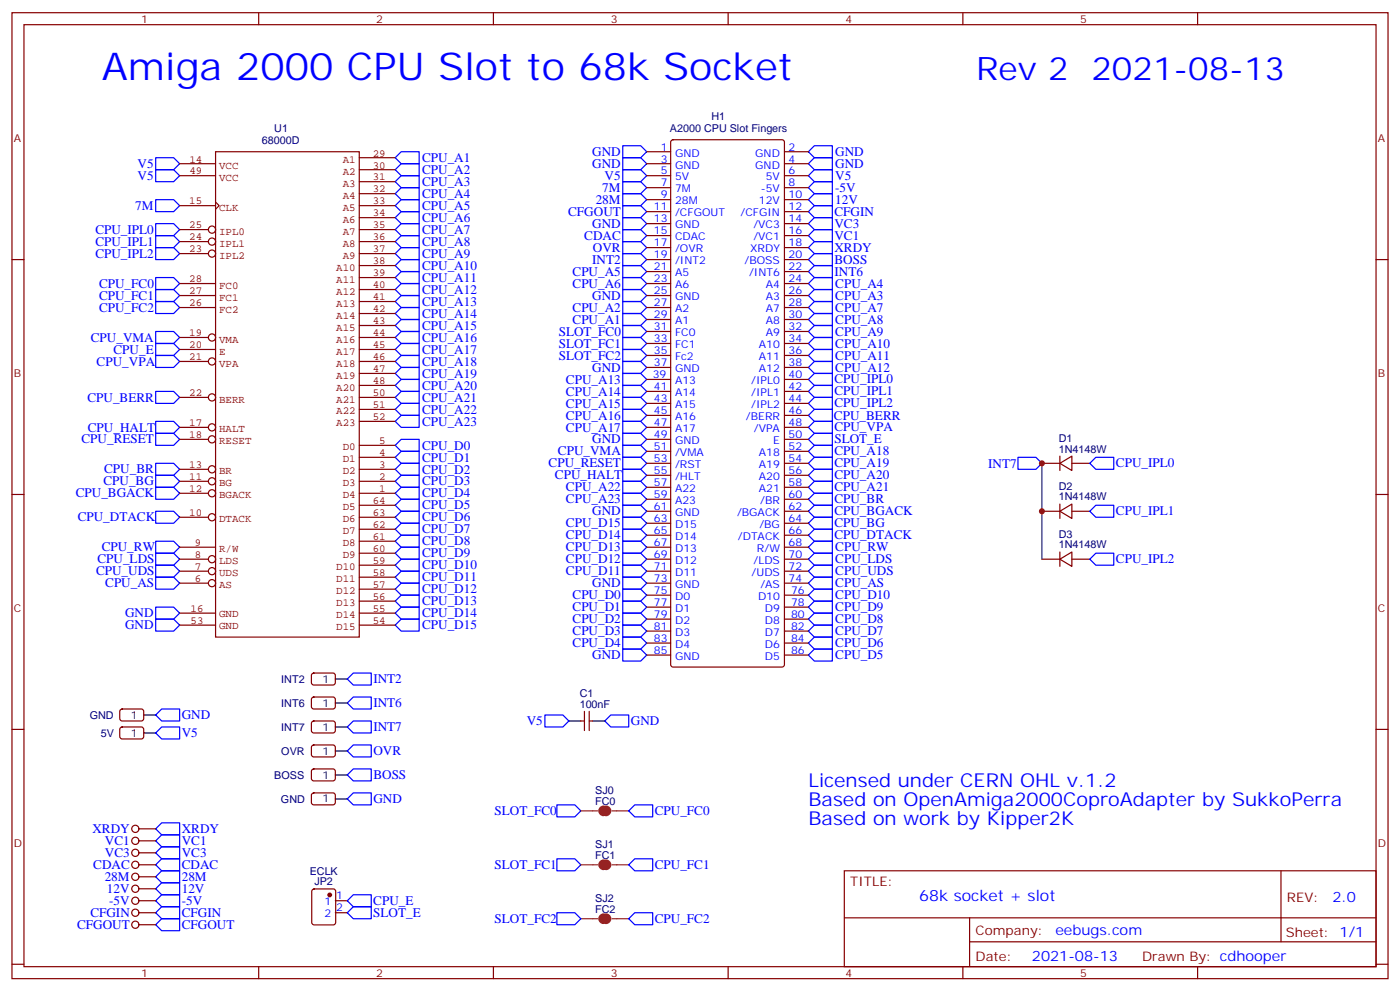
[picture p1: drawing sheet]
<svg xmlns="http://www.w3.org/2000/svg" width="412mm" height="292mm" viewBox="0 0 412 292" stroke-linecap="round" stroke-linejoin="round" font-family="sans-serif">
<g fill="none" stroke="#870000" stroke-width=".35">
<path d="M3.5 3.7h405.4v284.4h-405.4zM7.1 7.3h398.2v277.3h-398.2zM76.2 3.7v3.6M145.3 3.7v3.6M214.5 3.7v3.6M283.6 3.7v3.6M352.8 3.7v3.6M3.5 76.4h3.6M405.3 76.4h3.6M306.9 136.4h5.3M312.2 136.4l3.5-2.1v4.2zM312.2 134.3v4.2"/>
<path d="M315.7 136.4h5.3M3.5 145.6h3.6M306.9 150.5h5.3M312.2 150.5l3.5-2.1v4.2zM312.2 148.4v4.2M315.7 150.5h5.3M405.3 145.6h3.6M306.9 164.6h5.3M312.2 164.6l3.5-2.1v4.2zM312.2 162.5v4.2M315.7 164.6h5.3M92 198.3l.4-.2 5.9 .1 .5 .6-.1 2.4-.6 .4h-5.9l-.5-.7v-2.1z"/>
<path d="M3.5 214.7h3.6M35.5 214.2l.5-.2 5.9 .1 .4 .6v2.4l-.7 .4h-5.9l-.4-.7v-2.1zM35.5 208.9l.5-.2 5.9 .1 .4 .6v2.4l-.7 .4h-5.9l-.4-.7v-2.1zM92 219.5l.4-.2h5.9l.5 .7-.1 2.4-.6 .4-5.9-.1-.5-.6v-2.1zM92 205.4l.4-.2h5.9l.5 .7-.1 2.4-.6 .4-5.9-.1-.5-.6v-2.1zM92 212.4l.4-.2 5.9 .1 .5 .6-.1 2.4-.6 .5-5.9-.1-.5-.6v-2.2zM171.1 212.2h1.1M172.2 209.4v5.7M173.6 209.4v5.7M173.6 212.2h1M405.3 214.7h3.6M92 226.5l.4-.2 5.9 .1 .5 .6-.1 2.4-.6 .5-5.9-.1-.5-.6v-2.2z"/>
<path d="M92 233.6l.4-.2 5.9 .1 .5 .6-.1 2.4-.6 .4h-5.9l-.5-.7v-2.1zM40.9 254.6h5M40.9 258.1h5M40.9 251h5M40.9 244h5M40.9 247.5h5M248.7 256.3h156.6v28.3h-156.6zM377.3 256.4v20.8M40.9 265.1h5M40.9 261.6h5M40.9 272.2h5M40.9 268.7h5"/>
<path d="M92.1 261.9l.4-.2h5.7l.6 .4 .1 9.4-.5 .7-5.9 .1-.6-.5-.1-9.4zM98.8 265.1h3.5M98.8 268.7h3.5M248.7 270.2h156.5M285.6 277.2h119.6M285.6 270.2v14.1M3.5 283.8h3.6M76.2 284.6v3.5M145.3 284.6v3.5M214.5 284.6v3.5M283.6 284.6v3.5M352.8 284.6v3.5"/>
<path d="M405.3 283.8h3.6"/>
<circle cx="39.9" cy="244" r="1.06"/>
<circle cx="39.9" cy="254.6" r="1.06"/>
<circle cx="39.9" cy="258.1" r="1.06"/>
<circle cx="39.9" cy="247.5" r="1.06"/>
<circle cx="39.9" cy="251" r="1.06"/>
<circle cx="39.9" cy="268.7" r="1.06"/>
<circle cx="39.9" cy="265.1" r="1.06"/>
<circle cx="39.9" cy="261.6" r="1.06"/>
<circle cx="39.9" cy="272.2" r="1.06"/>
</g>
<g fill="none" stroke="#00f" stroke-width=".35">
<path d="M45.9 58.8h5.3l1.7 1.7-1.7 1.8h-5.3zM45.9 46.4h5.3l1.7 1.8-1.7 1.8h-5.3zM45.9 50h5.3l1.7 1.7-1.7 1.8h-5.3zM116.4 57l1.8-1.8h5.3v3.6h-5.3zM116.4 53.5l1.8-1.8h5.3v3.5h-5.3zM116.4 50l1.8-1.8h5.3v3.5h-5.3zM116.4 46.4l1.8-1.7h5.3v3.5h-5.3zM183.4 50h5.3l1.8 1.7-1.8 1.8h-5.3zM183.4 57h5.3l1.8 1.8-1.8 1.7h-5.3zM183.4 53.5h5.3l1.8 1.7-1.8 1.8h-5.3zM183.4 42.9h5.3l1.8 1.8-1.8 1.7h-5.3zM183.4 46.4h5.3l1.8 1.8-1.8 1.8h-5.3z"/>
<path d="M238.1 55.2l1.8-1.7h5.3v3.5h-5.3zM238.1 51.7l1.8-1.7h5.3v3.5h-5.3zM238.1 48.2l1.8-1.8h5.3v3.6h-5.3zM238.1 44.7l1.8-1.8h5.3v3.5h-5.3zM239.9 57h5.3v3.5h-5.3l-1.8-1.7zM45.9 72.9h5.3l1.7 1.7-1.7 1.8h-5.3zM45.9 69.4h5.3l1.7 1.7-1.7 1.8h-5.3zM45.9 65.8h5.3l1.7 1.8-1.7 1.8h-5.3zM116.4 78.2l1.8-1.8h5.3v3.5h-5.3zM116.4 74.6l1.8-1.7h5.3v3.5h-5.3zM116.4 71.1l1.8-1.7h5.3v3.5h-5.3zM116.4 67.6l1.8-1.8h5.3v3.6h-5.3z"/>
<path d="M116.4 64.1l1.8-1.8h5.3v3.5h-5.3zM116.4 60.5l1.8-1.7h5.3v3.5h-5.3zM183.4 78.2h5.3l1.8 1.7-1.8 1.8h-5.3zM183.4 74.6h5.3l1.8 1.8-1.8 1.8h-5.3zM183.4 71.1h5.3l1.8 1.8-1.8 1.7h-5.3zM183.4 67.6h5.3l1.8 1.8-1.8 1.7h-5.3zM183.4 60.5h5.3l1.8 1.8-1.8 1.8h-5.3zM183.4 64.1h5.3l1.8 1.7-1.8 1.8h-5.3zM238.1 79.9l1.8-1.7h5.3v3.5h-5.3zM238.1 76.4l1.8-1.8h5.3v3.6h-5.3zM238.1 72.9l1.8-1.8h5.3v3.5h-5.3zM238.1 69.4l1.8-1.8h5.3v3.5h-5.3z"/>
<path d="M238.1 65.8l1.8-1.7h5.3v3.5h-5.3zM238.1 62.3l1.8-1.8h5.3v3.6h-5.3zM45.9 97.6h5.3l1.7 1.7-1.7 1.8h-5.3zM45.9 88.8h5.3l1.7 1.7-1.7 1.8h-5.3zM45.9 85.2h5.3l1.7 1.8-1.7 1.8h-5.3zM45.9 81.7h5.3l1.7 1.8-1.7 1.7h-5.3zM116.4 99.3l1.8-1.7h5.3v3.5h-5.3zM116.4 95.8l1.8-1.7h5.3v3.5h-5.3zM116.4 88.8l1.8-1.8h5.3v3.5h-5.3zM116.4 85.2l1.8-1.7h5.3v3.5h-5.3zM116.4 81.7l1.8-1.8h5.3v3.6h-5.3zM118.2 90.5h5.3v3.6h-5.3l-1.8-1.8z"/>
<path d="M183.4 99.3h5.3l1.8 1.8-1.8 1.8h-5.3zM183.4 95.8h5.3l1.8 1.8-1.8 1.7h-5.3zM183.4 92.3h5.3l1.8 1.8-1.8 1.7h-5.3zM183.4 88.8h5.3l1.8 1.7-1.8 1.8h-5.3zM183.4 81.7h5.3l1.8 1.8-1.8 1.7h-5.3zM183.4 85.2h5.3l1.8 1.8-1.8 1.8h-5.3zM238.1 97.6l1.8-1.8h5.3v3.5h-5.3zM238.1 94.1l1.8-1.8h5.3v3.5h-5.3zM238.1 90.5l1.8-1.7h5.3v3.5h-5.3zM238.1 87l1.8-1.8h5.3v3.6h-5.3zM238.1 83.5l1.8-1.8h5.3v3.5h-5.3zM45.9 115.2h5.3l1.7 1.8-1.7 1.7h-5.3z"/>
<path d="M45.9 104.6h5.3l1.7 1.8-1.7 1.8h-5.3zM45.9 101.1h5.3l1.7 1.8-1.7 1.7h-5.3zM116.4 117l1.8-1.8h5.3v3.5h-5.3zM116.4 113.5l1.8-1.8h5.3v3.5h-5.3zM116.4 106.4l1.8-1.8h5.3v3.6h-5.3zM116.4 102.9l1.8-1.8h5.3v3.5h-5.3zM118.2 108.2h5.3v3.5h-5.3l-1.8-1.8zM183.4 102.9h5.3l1.8 1.7-1.8 1.8h-5.3zM183.4 117h5.3l1.8 1.7-1.8 1.8h-5.3zM183.4 113.5h5.3l1.8 1.7-1.8 1.8h-5.3zM183.4 109.9h5.3l1.8 1.8-1.8 1.8h-5.3zM183.4 106.4h5.3l1.8 1.8-1.8 1.7h-5.3z"/>
<path d="M238.1 108.2l1.8-1.8h5.3v3.5h-5.3zM238.1 104.6l1.8-1.7h5.3v3.5h-5.3zM238.1 101.1l1.8-1.8h5.3v3.6h-5.3zM238.1 118.7l1.8-1.7h5.3v3.5h-5.3zM238.1 115.2l1.8-1.7h5.3v3.5h-5.3zM238.1 111.7l1.8-1.8h5.3v3.6h-5.3zM45.9 127.6h5.3l1.7 1.7-1.7 1.8h-5.3zM45.9 124h5.3l1.7 1.8-1.7 1.8h-5.3zM45.9 139.9h5.3l1.7 1.8-1.7 1.7h-5.3zM45.9 136.4h5.3l1.7 1.7-1.7 1.8h-5.3zM116.4 138.1l1.8-1.7h5.3v3.5h-5.3zM116.4 134.6l1.8-1.7h5.3v3.5h-5.3z"/>
<path d="M116.4 131.1l1.8-1.8h5.3v3.6h-5.3zM116.4 124l1.8-1.7h5.3v3.5h-5.3zM116.4 120.5l1.8-1.8h5.3v3.6h-5.3zM183.4 138.1h5.3l1.8 1.8-1.8 1.8h-5.3zM183.4 134.6h5.3l1.8 1.8-1.8 1.7h-5.3zM183.4 131.1h5.3l1.8 1.8-1.8 1.7h-5.3zM183.4 124h5.3l1.8 1.8-1.8 1.8h-5.3zM183.4 120.5h5.3l1.8 1.8-1.8 1.7h-5.3zM183.4 127.6h5.3l1.8 1.7-1.8 1.8h-5.3zM238.1 139.9l1.8-1.8h5.3v3.6h-5.3zM238.1 136.4l1.8-1.8h5.3v3.5h-5.3zM238.1 132.9l1.8-1.8h5.3v3.5h-5.3z"/>
<path d="M238.1 129.3l1.8-1.7h5.3v3.5h-5.3zM238.1 125.8l1.8-1.8h5.3v3.6h-5.3zM238.1 122.3l1.8-1.8h5.3v3.5h-5.3zM299.9 134.6h5.3l1.7 1.8-1.7 1.7h-5.3zM321 136.4l1.8-1.8h5.3v3.5h-5.3zM45.9 150.5h5.3l1.7 1.8-1.7 1.7h-5.3zM45.9 159.3h5.3l1.7 1.8-1.7 1.7h-5.3zM45.9 143.4h5.3l1.7 1.8-1.7 1.8h-5.3zM116.4 159.3l1.8-1.7h5.3v3.5h-5.3zM116.4 155.8l1.8-1.8h5.3v3.6h-5.3zM116.4 152.3l1.8-1.8h5.3v3.5h-5.3zM116.4 148.7l1.8-1.7h5.3v3.5h-5.3z"/>
<path d="M116.4 145.2l1.8-1.8h5.3v3.6h-5.3zM116.4 141.7l1.8-1.8h5.3v3.5h-5.3zM183.4 145.2h5.3l1.8 1.8-1.8 1.7h-5.3zM183.4 141.7h5.3l1.8 1.7-1.8 1.8h-5.3zM183.4 148.7h5.3l1.8 1.8-1.8 1.8h-5.3zM183.4 152.3h5.3l1.8 1.7-1.8 1.8h-5.3zM183.4 155.8h5.3l1.8 1.8-1.8 1.7h-5.3zM183.4 159.3h5.3l1.8 1.8-1.8 1.7h-5.3zM238.1 157.6l1.8-1.8h5.3v3.5h-5.3zM238.1 154l1.8-1.7h5.3v3.5h-5.3zM238.1 150.5l1.8-1.8h5.3v3.6h-5.3zM238.1 147l1.8-1.8h5.3v3.5h-5.3z"/>
<path d="M239.9 141.7h5.3v3.5h-5.3l-1.8-1.8zM322.8 148.7h5.3v3.6h-5.3l-1.8-1.8zM45.9 162.8h5.3l1.7 1.8-1.7 1.8h-5.3zM45.9 166.4h5.3l1.7 1.7-1.7 1.8h-5.3zM45.9 169.9h5.3l1.7 1.8-1.7 1.7h-5.3zM45.9 178.7h5.3l1.7 1.8-1.7 1.7h-5.3zM116.4 162.8l1.8-1.7h5.3v3.5h-5.3zM116.4 177l1.8-1.8h5.3v3.5h-5.3zM116.4 173.4l1.8-1.7h5.3v3.5h-5.3zM116.4 169.9l1.8-1.8h5.3v3.6h-5.3zM116.4 166.4l1.8-1.8h5.3v3.5h-5.3zM183.4 169.9h5.3l1.8 1.8-1.8 1.7h-5.3z"/>
<path d="M183.4 173.4h5.3l1.8 1.8-1.8 1.8h-5.3zM183.4 162.8h5.3l1.8 1.8-1.8 1.8h-5.3zM183.4 166.4h5.3l1.8 1.7-1.8 1.8h-5.3zM183.4 177h5.3l1.8 1.7-1.8 1.8h-5.3zM238.1 178.7l1.8-1.7h5.3v3.5h-5.3zM238.1 171.7l1.8-1.8h5.3v3.5h-5.3zM238.1 168.1l1.8-1.7h5.3v3.5h-5.3zM238.1 164.6l1.8-1.8h5.3v3.6h-5.3zM238.1 161.1l1.8-1.8h5.3v3.5h-5.3zM239.9 173.4h5.3v3.6h-5.3l-1.8-1.8zM322.8 162.8h5.3v3.6h-5.3l-1.8-1.8zM45.9 182.2h5.3l1.7 1.8-1.7 1.8h-5.3z"/>
<path d="M102.3 199.9l1.8-1.8h5.3v3.5h-5.3zM116.4 184l1.8-1.8h5.3v3.6h-5.3zM116.4 180.5l1.8-1.8h5.3v3.5h-5.3zM183.4 191.1h5.3l1.8 1.7-1.8 1.8h-5.3zM183.4 180.5h5.3l1.8 1.7-1.8 1.8h-5.3zM183.4 184h5.3l1.8 1.8-1.8 1.7h-5.3zM183.4 187.5h5.3l1.8 1.8-1.8 1.8h-5.3zM238.1 192.8l1.8-1.7h5.3v3.5h-5.3zM238.1 189.3l1.8-1.8h5.3v3.6h-5.3zM238.1 185.8l1.8-1.8h5.3v3.5h-5.3zM238.1 182.2l1.8-1.7h5.3v3.5h-5.3zM45.9 210.5l1.7-1.8h5.3v3.5h-5.3z"/>
<path d="M45.9 215.8l1.7-1.8h5.3v3.5h-5.3zM102.3 206.9l1.8-1.7h5.3v3.5h-5.3zM102.3 214l1.8-1.8h5.3v3.6h-5.3zM160.5 210.5h5.3l1.8 1.7-1.8 1.8h-5.3zM178.2 212.2l1.7-1.7h5.3v3.5h-5.3zM102.3 221.1l1.8-1.8h5.3v3.5h-5.3zM102.3 235.2l1.8-1.8h5.3v3.5h-5.3zM102.3 228.1l1.8-1.8h5.3v3.6h-5.3zM164 236.9h5.3l1.8 1.8-1.8 1.8h-5.3zM185.2 238.7l1.8-1.8h5.3v3.6h-5.3zM45.9 244l1.7-1.8h5.3v3.5h-5.3zM45.9 247.5l1.7-1.8h5.3v3.6h-5.3z"/>
<path d="M45.9 251l1.7-1.7h5.3v3.5h-5.3zM45.9 254.6l1.7-1.8h5.3v3.5h-5.3zM45.9 258.1l1.7-1.8h5.3v3.6h-5.3zM164 252.8h5.3l1.8 1.8-1.8 1.7h-5.3zM185.2 254.6l1.8-1.8h5.3v3.5h-5.3zM45.9 261.6l1.7-1.7h5.3v3.5h-5.3zM45.9 265.1l1.7-1.7h5.3v3.5h-5.3zM45.9 272.2l1.7-1.8h5.3v3.6h-5.3zM45.9 268.7l1.7-1.8h5.3v3.5h-5.3zM102.3 268.7l1.8-1.8h5.3v3.5h-5.3zM102.3 265.1l1.8-1.7h5.3v3.5h-5.3zM164 268.7h5.3l1.8 1.7-1.8 1.8h-5.3z"/>
<path d="M187 268.7h5.3v3.5h-5.3l-1.8-1.8z"/>
</g>
<path d="M98.8 199.9h3.5M42.3 215.8h3.6M42.3 210.5h3.6M98.8 206.9h3.5M98.8 214h3.5M167.6 212.2h3.5M174.6 212.2h3.6M98.8 221.1h3.5M98.8 228.1h3.5M98.8 235.2h3.5" fill="none" stroke="#000" stroke-width=".35"/>
<circle cx="97.1" cy="263.4" r=".53" fill="#870000" stroke="#870000" stroke-width=".35"/>
<path d="M177.8 238a.71 .71 0 0 0-.7 .7 .71 .71 0 0 0 .7 .7M178.5 238a.71 .71 0 0 1 .7 .7 .71 .71 0 0 1-.7 .7M177.8 253.9a.71 .71 0 0 0-.7 .7 .71 .71 0 0 0 .7 .7M178.5 253.9a.71 .71 0 0 1 .7 .7 .71 .71 0 0 1-.7 .7M177.8 269.7a.71 .71 0 0 0-.7 .7 .71 .71 0 0 0 .7 .7M178.5 269.7a.71 .71 0 0 1 .7 .7 .71 .71 0 0 1-.7 .7" fill="none" stroke="#8c2424" stroke-width="1.8"/>
<path d="M171.1 238.7h4.9M180.3 238.7h4.9M171.1 254.6h4.9M180.3 254.6h4.9M171.1 270.4h4.9M180.3 270.4h4.9" fill="none" stroke="#8c2424" stroke-width=".35"/>
<path d="M306.9 136.4v28.2" fill="none" stroke="#008700" stroke-width=".35"/>
<g fill="#c00">
<circle cx="306.9" cy="136.4" r=".88"/>
<circle cx="306.9" cy="150.5" r=".88"/>
</g>
<g fill="none" stroke="#870000" stroke-width=".35">
<path d="M190.5 44.7h7.1M190.5 48.2h7.1M190.5 51.7h7.1M190.5 55.2h7.1M190.5 58.8h7.1M197.8 41.3l.5-.2h32.1l.6 .5 .1 154.1-.3 .4-.4 .3h-32.1l-.5-.3-.2-.4v-153.9zM231.1 44.7h7M231.1 48.2h7M231.1 51.7h7M231.1 55.2h7M231.1 58.8h7M190.5 62.3h7.1"/>
<path d="M190.5 65.8h7.1M190.5 69.4h7.1M190.5 72.9h7.1M190.5 76.4h7.1M190.5 79.9h7.1M231.1 62.3h7M231.1 65.8h7M231.1 69.4h7M231.1 72.9h7M231.1 76.4h7M231.1 79.9h7M190.5 83.5h7.1"/>
<path d="M190.5 87h7.1M190.5 90.5h7.1M190.5 94.1h7.1M190.5 97.6h7.1M231.1 83.5h7M231.1 87h7M231.1 90.5h7M231.1 94.1h7M231.1 97.6h7M190.5 101.1h7.1M190.5 104.6h7.1M190.5 108.2h7.1"/>
<path d="M190.5 111.7h7.1M190.5 115.2h7.1M190.5 118.7h7.1M231.1 101.1h7M231.1 104.6h7M231.1 108.2h7M231.1 111.7h7M231.1 115.2h7M231.1 118.7h7M190.5 139.9h7.1M190.5 136.4h7.1M190.5 132.9h7.1"/>
<path d="M190.5 129.3h7.1M190.5 125.8h7.1M190.5 122.3h7.1M231.1 139.9h7M231.1 136.4h7M231.1 132.9h7M231.1 129.3h7M231.1 125.8h7M231.1 122.3h7M190.5 157.6h7.1M190.5 154h7.1M190.5 150.5h7.1"/>
<path d="M190.5 147h7.1M190.5 143.4h7.1M231.1 157.6h7M231.1 154h7M231.1 150.5h7M231.1 147h7M231.1 143.4h7M190.5 178.7h7.1M190.5 175.2h7.1M190.5 171.7h7.1M190.5 168.1h7.1M190.5 164.6h7.1"/>
<path d="M190.5 161.1h7.1M231.1 178.7h7M231.1 175.2h7M231.1 171.7h7M231.1 168.1h7M231.1 164.6h7M231.1 161.1h7M190.5 192.8h7.1M190.5 189.3h7.1M190.5 185.8h7.1M190.5 182.2h7.1M231.1 192.8h7"/>
<path d="M231.1 189.3h7M231.1 185.8h7M231.1 182.2h7"/>
</g>
<g fill="none" stroke="#850000" stroke-width=".35">
<path d="M52.9 48.2h10.6M52.9 51.7h10.6M63.5 44.7h42.3v142.8h-42.3zM63.5 59.5l1.1 1-1.1 1.1M105.8 50h10.6M105.8 53.5h10.6M105.8 57h10.6M105.8 46.4h10.6M52.9 74.6h8.5M52.9 60.5h10.6M52.9 71.1h8.5M52.9 67.6h8.5"/>
<path d="M105.8 74.6h10.6M105.8 60.5h10.6M105.8 71.1h10.6M105.8 64.1h10.6M105.8 67.6h10.6M105.8 78.2h10.6M52.9 99.3h8.5M52.9 90.5h10.6M52.9 87h10.6M52.9 83.5h10.6M105.8 85.2h10.6M105.8 88.8h10.6"/>
<path d="M105.8 92.3h10.6M105.8 95.8h10.6M105.8 99.3h10.6M105.8 81.7h10.6M52.9 102.9h10.6M52.9 117h8.5M52.9 106.4h8.5M105.8 102.9h10.6M105.8 117h10.6M105.8 106.4h10.6M105.8 109.9h10.6M105.8 113.5h10.6"/>
<path d="M52.9 138.1h8.5M52.9 125.8h8.5M52.9 129.3h8.5M105.8 138.1h10.6M105.8 134.6h10.6M105.8 131.1h10.6M105.8 120.5h10.6M105.8 124h10.6M52.9 145.2h8.5M52.9 141.7h8.5M52.9 152.3h8.5M105.8 145.2h10.6"/>
<path d="M105.8 141.7h10.6M105.8 152.3h10.6M105.8 159.3h10.6M105.8 155.8h10.6M105.8 148.7h10.6M52.9 171.7h8.5M52.9 168.1h8.5M52.9 164.6h8.5M52.9 161.1h10.6M105.8 162.8h10.6M105.8 177h10.6M105.8 173.4h10.6"/>
<path d="M105.8 169.9h10.6M105.8 166.4h10.6M52.9 184h10.6M52.9 180.5h10.6M105.8 184h10.6M105.8 180.5h10.6"/>
<circle cx="62.4" cy="67.6" r="1.06"/>
<circle cx="62.4" cy="71.1" r="1.06"/>
<circle cx="62.4" cy="74.6" r="1.06"/>
<circle cx="62.4" cy="99.3" r="1.06"/>
<circle cx="62.4" cy="106.4" r="1.06"/>
<circle cx="62.4" cy="117" r="1.06"/>
<circle cx="62.4" cy="138.1" r="1.06"/>
<circle cx="62.4" cy="129.3" r="1.06"/>
<circle cx="62.4" cy="125.8" r="1.06"/>
<circle cx="62.4" cy="152.3" r="1.06"/>
<circle cx="62.4" cy="145.2" r="1.06"/>
<circle cx="62.4" cy="141.7" r="1.06"/>
<circle cx="62.4" cy="171.7" r="1.06"/>
<circle cx="62.4" cy="164.6" r="1.06"/>
<circle cx="62.4" cy="168.1" r="1.06"/>
</g>
<text font-size="11.3" fill="#00f" x="30" y="23.5">Amiga 2000 CPU Slot to 68k Socket</text>
<text font-size="9.5" fill="#00f" x="287.5" y="23.5">Rev 2 2021-08-13</text>
<g font-size="5.6" fill="#00f">
<text x="238.1" y="231.6">Licensed under CERN OHL v.1.2</text>
<text x="238.1" y="237.3">Based on OpenAmiga2000CoproAdapter by SukkoPerra</text>
<text x="238.1" y="242.9">Based on work by Kipper2K</text>
</g>
<text font-size="4.6" fill="#00f" x="270.8" y="265.4">68k socket + slot</text>
<g font-size="4.2" fill="#00f">
<text x="392.5" y="265.6">2.0</text>
<text x="310.9" y="275.2">eebugs.com</text>
<text x="304" y="283">2021-08-13</text>
</g>
<g font-size="3.9" fill="#00f">
<text x="124.3" y="47.7">CPU_A1</text>
<text x="174.4" y="45.9">GND</text>
<text x="246" y="45.9">GND</text>
<text x="40.5" y="49.4">V5</text>
<text x="40.5" y="52.9">V5</text>
<text x="124.3" y="51.2">CPU_A2</text>
<text x="174.4" y="49.4">GND</text>
<text x="178.1" y="52.9">V5</text>
<text x="246" y="53">V5</text>
<text x="246" y="49.4">GND</text>
<text x="124.3" y="58.2">CPU_A4</text>
<text x="124.3" y="54.7">CPU_A3</text>
<text x="175.5" y="60">28M</text>
<text x="177.4" y="56.5">7M</text>
<text x="246" y="56.5">-5V</text>
<text x="39.8" y="61.8">7M</text>
<text x="124.3" y="65.3">CPU_A6</text>
<text x="124.3" y="61.8">CPU_A5</text>
<text x="167.4" y="63.5">CFGOUT</text>
<text x="245.8" y="63.6">CFGIN</text>
<text x="246" y="60">12V</text>
<text x="28.1" y="68.8">CPU_IPL0</text>
<text x="124.3" y="68.8">CPU_A7</text>
<text x="172.1" y="70.6">CDAC</text>
<text x="174.4" y="67">GND</text>
<text x="245.8" y="70.6">VC1</text>
<text x="245.8" y="67.1">VC3</text>
<text x="28.1" y="75.9">CPU_IPL2</text>
<text x="28.1" y="72.3">CPU_IPL1</text>
<text x="124.3" y="75.9">CPU_A9</text>
<text x="124.3" y="72.4">CPU_A8</text>
<text x="174.4" y="77.6">INT2</text>
<text x="174.7" y="74.1">OVR</text>
<text x="245.8" y="77.7">BOSS</text>
<text x="245.8" y="74.2">XRDY</text>
<text x="124.3" y="82.9">CPU_A11</text>
<text x="124.3" y="79.4">CPU_A10</text>
<text x="168.7" y="81.2">CPU_A5</text>
<text x="245.8" y="81.2">INT6</text>
<text x="29.2" y="88.2">CPU_FC1</text>
<text x="29.2" y="84.7">CPU_FC0</text>
<text x="124.3" y="90">CPU_A13</text>
<text x="124.3" y="86.5">CPU_A12</text>
<text x="168.7" y="84.7">CPU_A6</text>
<text x="174.4" y="88.2">GND</text>
<text x="246" y="88.2">CPU_A3</text>
<text x="246" y="84.7">CPU_A4</text>
<text x="29.2" y="91.7">CPU_FC2</text>
<text x="124.3" y="93.5">CPU_A14</text>
<text x="168.7" y="95.3">CPU_A1</text>
<text x="168.7" y="91.7">CPU_A2</text>
<text x="246" y="95.3">CPU_A8</text>
<text x="246" y="91.8">CPU_A7</text>
<text x="26.8" y="100.6">CPU_VMA</text>
<text x="124.3" y="100.6">CPU_A16</text>
<text x="124.3" y="97">CPU_A15</text>
<text x="164.6" y="98.8">SLOT_FC0</text>
<text x="246" y="98.8">CPU_A9</text>
<text x="28.5" y="107.6">CPU_VPA</text>
<text x="33.4" y="104.1">CPU_E</text>
<text x="124.3" y="107.6">CPU_A18</text>
<text x="124.3" y="104.1">CPU_A17</text>
<text x="164.6" y="105.9">SLOT_FC2</text>
<text x="164.6" y="102.3">SLOT_FC1</text>
<text x="246" y="105.9">CPU_A11</text>
<text x="246" y="102.3">CPU_A10</text>
<text x="124.3" y="111.2">CPU_A19</text>
<text x="166.7" y="112.9">CPU_A13</text>
<text x="174.4" y="109.4">GND</text>
<text x="245.8" y="112.8">CPU_IPL0</text>
<text x="246" y="109.4">CPU_A12</text>
<text x="25.8" y="118.2">CPU_BERR</text>
<text x="124.3" y="118.2">CPU_A21</text>
<text x="124.3" y="114.7">CPU_A20</text>
<text x="166.7" y="120">CPU_A15</text>
<text x="166.7" y="116.4">CPU_A14</text>
<text x="245.8" y="119.9">CPU_IPL2</text>
<text x="245.8" y="116.3">CPU_IPL1</text>
<text x="124.3" y="125.3">CPU_A23</text>
<text x="124.3" y="121.7">CPU_A22</text>
<text x="166.7" y="123.5">CPU_A16</text>
<text x="245.7" y="123.5">CPU_BERR</text>
<text x="24" y="130.5">CPU_RESET</text>
<text x="25.9" y="127">CPU_HALT</text>
<text x="166.7" y="127">CPU_A17</text>
<text x="174.4" y="130.5">GND</text>
<text x="245.8" y="130.5">SLOT_E</text>
<text x="245.8" y="126.9">CPU_VPA</text>
<text x="124.3" y="135.9">CPU_D1</text>
<text x="124.3" y="132.3">CPU_D0</text>
<text x="161.6" y="137.6">CPU_RESET</text>
<text x="164.3" y="134.1">CPU_VMA</text>
<text x="245.8" y="137.5">CPU_A19</text>
<text x="245.8" y="134">CPU_A18</text>
<text x="291.1" y="137.6">INT7</text>
<text x="328.7" y="137.5">CPU_IPL0</text>
<text x="30.5" y="142.9">CPU_BG</text>
<text x="30.7" y="139.4">CPU_BR</text>
<text x="124.3" y="142.9">CPU_D3</text>
<text x="124.3" y="139.4">CPU_D2</text>
<text x="163.5" y="141.1">CPU_HALT</text>
<text x="245.8" y="141">CPU_A20</text>
<text x="22.3" y="146.4">CPU_BGACK</text>
<text x="124.3" y="150">CPU_D5</text>
<text x="124.3" y="146.4">CPU_D4</text>
<text x="166.7" y="148.2">CPU_A23</text>
<text x="166.7" y="144.7">CPU_A22</text>
<text x="245.8" y="148.1">CPU_BR</text>
<text x="245.8" y="144.6">CPU_A21</text>
<text x="22.9" y="153.5">CPU_DTACK</text>
<text x="124.3" y="153.5">CPU_D6</text>
<text x="166.7" y="155.2">CPU_D15</text>
<text x="174.4" y="151.7">GND</text>
<text x="245.8" y="151.6">CPU_BGACK</text>
<text x="245.8" y="155.2">CPU_BG</text>
<text x="328.7" y="151.6">CPU_IPL1</text>
<text x="124.3" y="160.5">CPU_D8</text>
<text x="124.3" y="157">CPU_D7</text>
<text x="166.7" y="158.8">CPU_D14</text>
<text x="245.8" y="158.7">CPU_DTACK</text>
<text x="28.7" y="165.8">CPU_LDS</text>
<text x="30" y="162.3">CPU_RW</text>
<text x="124.3" y="164.1">CPU_D9</text>
<text x="124.3" y="167.6">CPU_D10</text>
<text x="166.7" y="162.3">CPU_D13</text>
<text x="166.7" y="165.8">CPU_D12</text>
<text x="246" y="165.8">CPU_LDS</text>
<text x="246" y="162.3">CPU_RW</text>
<text x="328.7" y="165.7">CPU_IPL2</text>
<text x="28.3" y="169.4">CPU_UDS</text>
<text x="31" y="172.9">CPU_AS</text>
<text x="124.3" y="171.1">CPU_D11</text>
<text x="166.7" y="169.4">CPU_D11</text>
<text x="174.4" y="172.9">GND</text>
<text x="246" y="172.9">CPU_AS</text>
<text x="246" y="169.4">CPU_UDS</text>
<text x="124.3" y="178.2">CPU_D13</text>
<text x="124.3" y="174.7">CPU_D12</text>
<text x="168.7" y="176.4">CPU_D0</text>
<text x="168.7" y="179.9">CPU_D1</text>
<text x="246" y="180">CPU_D9</text>
<text x="246" y="176.4">CPU_D10</text>
<text x="36.9" y="181.7">GND</text>
<text x="36.9" y="185.2">GND</text>
<text x="124.3" y="185.2">CPU_D15</text>
<text x="124.3" y="181.7">CPU_D14</text>
<text x="168.7" y="183.5">CPU_D2</text>
<text x="246" y="183.5">CPU_D8</text>
<text x="168.7" y="187">CPU_D3</text>
<text x="168.7" y="190.5">CPU_D4</text>
<text x="246" y="190.5">CPU_D6</text>
<text x="246" y="187">CPU_D7</text>
<text x="174.4" y="194">GND</text>
<text x="246" y="194.1">CPU_D5</text>
<text x="110" y="201.2">INT2</text>
<text x="110" y="208.2">INT6</text>
<text x="53.5" y="211.8">GND</text>
<text x="110" y="215.3">INT7</text>
<text x="155.2" y="213.5">V5</text>
<text x="185.8" y="213.5">GND</text>
<text x="53.5" y="217.1">V5</text>
<text x="110" y="222.3">OVR</text>
<text x="110" y="229.4">BOSS</text>
<text x="110" y="236.5">GND</text>
<text x="145.7" y="239.9">SLOT_FC0</text>
<text x="192.9" y="239.8">CPU_FC0</text>
<text x="27.2" y="245.2">XRDY</text>
<text x="53.5" y="245.3">XRDY</text>
<text x="30.9" y="248.7">VC1</text>
<text x="53.5" y="248.8">VC1</text>
<text x="27.5" y="255.8">CDAC</text>
<text x="30.9" y="252.2">VC3</text>
<text x="53.5" y="252.3">VC3</text>
<text x="53.5" y="255.9">CDAC</text>
<text x="145.7" y="255.8">SLOT_FC1</text>
<text x="192.9" y="255.7">CPU_FC1</text>
<text x="30.8" y="259.3">28M</text>
<text x="31.5" y="262.8">12V</text>
<text x="53.5" y="259.4">28M</text>
<text x="53.5" y="262.9">12V</text>
<text x="26.6" y="269.9">CFGIN</text>
<text x="32.2" y="266.4">-5V</text>
<text x="53.5" y="266.4">-5V</text>
<text x="53.5" y="270">CFGIN</text>
<text x="110" y="269.8">SLOT_E</text>
<text x="110" y="266.3">CPU_E</text>
<text x="22.7" y="273.4">CFGOUT</text>
<text x="53.5" y="273.5">CFGOUT</text>
<text x="145.7" y="271.7">SLOT_FC2</text>
<text x="192.9" y="271.6">CPU_FC2</text>
</g>
<g font-size="3.9" fill="#800">
<text x="250.5" y="260.9">TITLE:</text>
<text x="379.1" y="265.6">REV:</text>
<text x="287.4" y="275.1">Company:</text>
<text x="378.7" y="275.7">Sheet: 1/1</text>
<text x="287.4" y="282.8">Date:</text>
<text x="336.4" y="282.9">Drawn By: cdhooper</text>
</g>
<g font-size="3.2" fill="#800">
<text x="41.6" y="6.7">1</text>
<text x="110.8" y="6.7">2</text>
<text x="179.9" y="6.7">3</text>
<text x="249.1" y="6.7">4</text>
<text x="318.2" y="6.7">5</text>
<text x="4.1" y="41.8">A</text>
<text x="405.9" y="41.8">A</text>
<text x="4.1" y="111">B</text>
<text x="405.9" y="111">B</text>
<text x="4.1" y="180.1">C</text>
<text x="405.9" y="180.1">C</text>
<text x="4.1" y="249.3">D</text>
<text x="405.9" y="249.3">D</text>
<text x="41.6" y="287.5">1</text>
<text x="110.8" y="287.5">2</text>
<text x="179.9" y="287.5">3</text>
<text x="249.1" y="287.5">4</text>
<text x="318.2" y="287.5">5</text>
</g>
<g font-size="3.2" fill="#000080">
<text x="209.6" y="35.2">H1</text>
<text x="80.8" y="38.8">U1</text>
<text x="197.3" y="38.7">A2000 CPU Slot Fingers</text>
<text x="77.1" y="42.3">68000D</text>
<text x="311.9" y="130.1">D1</text>
<text x="311.9" y="133.2">1N4148W</text>
<text x="311.9" y="147.3">1N4148W</text>
<text x="311.9" y="144.2">D2</text>
<text x="311.9" y="161.4">1N4148W</text>
<text x="311.9" y="158.3">D3</text>
<text x="82.9" y="201">INT2</text>
<text x="82.9" y="208.1">INT6</text>
<text x="170.8" y="208.4">100nF</text>
<text x="170.8" y="205.2">C1</text>
<text x="26.4" y="211.6">GND</text>
<text x="82.9" y="215.1">INT7</text>
<text x="29.7" y="217">5V</text>
<text x="82.9" y="222.2">OVR</text>
<text x="80.8" y="229.2">BOSS</text>
<text x="175.3" y="233.7">SJ0</text>
<text x="82.8" y="236.3">GND</text>
<text x="175.3" y="236.9">FC0</text>
<text x="175.3" y="249.6">SJ1</text>
<text x="91.2" y="257.5">ECLK</text>
<text x="175.3" y="252.8">FC1</text>
<text x="92.6" y="260.6">JP2</text>
<text x="175.3" y="268.7">FC2</text>
<text x="175.3" y="265.5">SJ2</text>
</g>
<g font-size="3.2" fill="#840000">
<text x="55.8" y="47.8">14</text>
<text x="101" y="47.9">A1</text>
<text x="109.8" y="46.1">29</text>
<text x="55.8" y="51.4">49</text>
<text x="64.6" y="49.7">VCC</text>
<text x="64.6" y="53.2">VCC</text>
<text x="101" y="51.5">A2</text>
<text x="109.8" y="49.6">30</text>
<text x="109.8" y="53.1">31</text>
<text x="101" y="55">A3</text>
<text x="101" y="58.5">A4</text>
<text x="109.8" y="56.7">32</text>
<text x="55.7" y="60.2">15</text>
<text x="64.6" y="62">CLK</text>
<text x="101" y="62">A5</text>
<text x="101" y="65.6">A6</text>
<text x="109.8" y="60.2">33</text>
<text x="109.8" y="63.7">34</text>
<text x="55.7" y="70.8">24</text>
<text x="55.7" y="67.2">25</text>
<text x="64.6" y="69.1">IPL0</text>
<text x="101" y="69.1">A7</text>
<text x="109.8" y="67.2">35</text>
<text x="109.8" y="70.8">36</text>
<text x="55.7" y="74.3">23</text>
<text x="64.6" y="76.1">IPL2</text>
<text x="64.6" y="72.6">IPL1</text>
<text x="101" y="72.6">A8</text>
<text x="101" y="76.1">A9</text>
<text x="109.8" y="74.3">37</text>
<text x="109.8" y="77.8">38</text>
<text x="55.7" y="83.1">28</text>
<text x="99.1" y="79.7">A10</text>
<text x="99.1" y="83.2">A11</text>
<text x="109.8" y="81.4">39</text>
<text x="55.7" y="86.6">27</text>
<text x="64.6" y="88.5">FC1</text>
<text x="64.6" y="85">FC0</text>
<text x="99.1" y="86.7">A12</text>
<text x="109.8" y="84.9">40</text>
<text x="109.8" y="88.4">41</text>
<text x="55.7" y="90.2">26</text>
<text x="64.6" y="92">FC2</text>
<text x="99.1" y="90.3">A13</text>
<text x="99.1" y="93.8">A14</text>
<text x="109.8" y="91.9">42</text>
<text x="109.8" y="95.5">43</text>
<text x="55.7" y="99">19</text>
<text x="64.6" y="100.8">VMA</text>
<text x="99.1" y="97.3">A15</text>
<text x="99.1" y="100.8">A16</text>
<text x="109.8" y="99">44</text>
<text x="55.7" y="102.5">20</text>
<text x="55.7" y="106">21</text>
<text x="64.6" y="104.4">E</text>
<text x="64.6" y="107.9">VPA</text>
<text x="99.1" y="104.4">A17</text>
<text x="99.1" y="107.9">A18</text>
<text x="109.8" y="102.5">45</text>
<text x="109.8" y="106">46</text>
<text x="99.1" y="111.4">A19</text>
<text x="109.8" y="109.6">47</text>
<text x="109.8" y="113.1">48</text>
<text x="55.7" y="116.6">22</text>
<text x="64.6" y="118.5">BERR</text>
<text x="99.1" y="118.5">A21</text>
<text x="99.1" y="115">A20</text>
<text x="109.8" y="116.6">50</text>
<text x="55.7" y="125.4">17</text>
<text x="99.1" y="122">A22</text>
<text x="99.1" y="125.5">A23</text>
<text x="109.8" y="120.2">51</text>
<text x="109.8" y="123.7">52</text>
<text x="55.7" y="129">18</text>
<text x="64.6" y="127.3">HALT</text>
<text x="64.6" y="130.8">RESET</text>
<text x="111.7" y="130.7">5</text>
<text x="55.7" y="137.8">13</text>
<text x="101" y="136.1">D1</text>
<text x="101" y="132.6">D0</text>
<text x="111.7" y="137.8">3</text>
<text x="111.7" y="134.3">4</text>
<text x="55.7" y="141.3">11</text>
<text x="64.6" y="143.2">BG</text>
<text x="64.6" y="139.6">BR</text>
<text x="101" y="143.2">D3</text>
<text x="101" y="139.6">D2</text>
<text x="111.7" y="141.3">2</text>
<text x="55.7" y="144.9">12</text>
<text x="64.6" y="146.7">BGACK</text>
<text x="101" y="146.7">D4</text>
<text x="109.8" y="148.4">64</text>
<text x="111.7" y="144.9">1</text>
<text x="55.7" y="151.9">10</text>
<text x="64.6" y="153.8">DTACK</text>
<text x="101" y="153.8">D6</text>
<text x="101" y="150.2">D5</text>
<text x="109.8" y="155.4">62</text>
<text x="109.8" y="151.9">63</text>
<text x="57.4" y="160.7">9</text>
<text x="101" y="160.8">D8</text>
<text x="101" y="157.3">D7</text>
<text x="109.8" y="159">61</text>
<text x="57.4" y="167.8">7</text>
<text x="57.4" y="164.3">8</text>
<text x="64.6" y="166.1">LDS</text>
<text x="64.6" y="162.6">R/W</text>
<text x="99.1" y="167.9">D10</text>
<text x="101" y="164.3">D9</text>
<text x="109.8" y="162.5">60</text>
<text x="109.8" y="166">59</text>
<text x="57.4" y="171.3">6</text>
<text x="64.6" y="173.2">AS</text>
<text x="64.6" y="169.6">UDS</text>
<text x="99.1" y="171.4">D11</text>
<text x="109.8" y="173.1">57</text>
<text x="109.8" y="169.5">58</text>
<text x="99.1" y="178.5">D13</text>
<text x="99.1" y="174.9">D12</text>
<text x="109.8" y="176.6">56</text>
<text x="56.2" y="183.7">53</text>
<text x="56.2" y="180.1">16</text>
<text x="64.6" y="185.2">GND</text>
<text x="64.6" y="181.6">GND</text>
<text x="99.1" y="185.5">D15</text>
<text x="99.1" y="182">D14</text>
<text x="109.8" y="183.7">54</text>
<text x="109.8" y="180.1">55</text>
</g>
<g font-size="3.2" fill="#00f">
<text x="194.7" y="44.3">1</text>
<text x="194.7" y="47.8">3</text>
<text x="198.9" y="46.1">GND</text>
<text x="222.5" y="46.1">GND</text>
<text x="232.3" y="47.8">4</text>
<text x="232.3" y="44.3">2</text>
<text x="194.7" y="51.4">5</text>
<text x="198.9" y="49.6">GND</text>
<text x="198.9" y="53.1">5V</text>
<text x="222.5" y="49.6">GND</text>
<text x="225.6" y="53.1">5V</text>
<text x="232.3" y="51.4">6</text>
<text x="194.7" y="54.9">7</text>
<text x="194.7" y="58.4">9</text>
<text x="198.9" y="56.7">7M</text>
<text x="224.1" y="56.7">-5V</text>
<text x="232.3" y="58.4">10</text>
<text x="232.3" y="54.9">8</text>
<text x="192.6" y="61.9">11</text>
<text x="192.6" y="65.5">13</text>
<text x="198.9" y="60.2">28M</text>
<text x="198.9" y="63.7">/CFGOUT</text>
<text x="218.1" y="63.7">/CFGIN</text>
<text x="223.6" y="60.2">12V</text>
<text x="232.3" y="65.5">14</text>
<text x="232.3" y="61.9">12</text>
<text x="192.6" y="69">15</text>
<text x="198.9" y="67.2">GND</text>
<text x="198.9" y="70.8">CDAC</text>
<text x="221.9" y="70.8">/VC1</text>
<text x="221.9" y="67.2">/VC3</text>
<text x="232.3" y="69">16</text>
<text x="192.6" y="72.5">17</text>
<text x="192.6" y="76.1">19</text>
<text x="198.9" y="74.3">/OVR</text>
<text x="198.9" y="77.8">/INT2</text>
<text x="219.3" y="77.8">/BOSS</text>
<text x="221" y="74.3">XRDY</text>
<text x="232.3" y="76.1">20</text>
<text x="232.3" y="72.5">18</text>
<text x="192.6" y="79.6">21</text>
<text x="192.6" y="83.1">23</text>
<text x="198.9" y="81.4">A5</text>
<text x="220.6" y="81.4">/INT6</text>
<text x="232.3" y="83.1">24</text>
<text x="232.3" y="79.6">22</text>
<text x="192.6" y="86.6">25</text>
<text x="198.9" y="84.9">A6</text>
<text x="198.9" y="88.4">GND</text>
<text x="225.6" y="88.4">A3</text>
<text x="225.6" y="84.9">A4</text>
<text x="232.3" y="86.6">26</text>
<text x="192.6" y="90.2">27</text>
<text x="192.6" y="93.7">29</text>
<text x="198.9" y="91.9">A2</text>
<text x="198.9" y="95.5">A1</text>
<text x="225.6" y="95.5">A8</text>
<text x="225.6" y="91.9">A7</text>
<text x="232.3" y="93.7">30</text>
<text x="232.3" y="90.2">28</text>
<text x="192.6" y="97.2">31</text>
<text x="192.6" y="100.8">33</text>
<text x="198.9" y="99">FC0</text>
<text x="225.6" y="99">A9</text>
<text x="232.3" y="100.8">34</text>
<text x="232.3" y="97.2">32</text>
<text x="192.6" y="104.3">35</text>
<text x="192.6" y="107.8">37</text>
<text x="198.9" y="102.5">FC1</text>
<text x="198.9" y="106">Fc2</text>
<text x="223.6" y="106">A11</text>
<text x="223.6" y="102.5">A10</text>
<text x="232.3" y="107.8">38</text>
<text x="232.3" y="104.3">36</text>
<text x="192.3" y="111.3">39</text>
<text x="198.9" y="109.6">GND</text>
<text x="198.9" y="113.1">A13</text>
<text x="221.3" y="113.1">/IPL0</text>
<text x="223.6" y="109.6">A12</text>
<text x="232.3" y="111.3">40</text>
<text x="192.6" y="114.9">41</text>
<text x="192.6" y="118.4">43</text>
<text x="198.9" y="116.6">A14</text>
<text x="221.3" y="116.6">/IPL1</text>
<text x="232.3" y="118.4">44</text>
<text x="232.3" y="114.9">42</text>
<text x="192.6" y="121.9">45</text>
<text x="192.6" y="125.4">47</text>
<text x="198.9" y="120.2">A15</text>
<text x="198.9" y="123.7">A16</text>
<text x="219.7" y="123.7">/BERR</text>
<text x="221.3" y="120.2">/IPL2</text>
<text x="232.3" y="125.4">48</text>
<text x="232.3" y="121.9">46</text>
<text x="192.6" y="129">49</text>
<text x="198.9" y="127.2">A17</text>
<text x="198.9" y="130.7">GND</text>
<text x="222.1" y="127.2">/VPA</text>
<text x="227.8" y="130.7">E</text>
<text x="232.3" y="129">50</text>
<text x="192.6" y="132.5">51</text>
<text x="192.6" y="136">53</text>
<text x="198.9" y="134.3">/VMA</text>
<text x="198.9" y="137.8">/RST</text>
<text x="223.6" y="137.8">A19</text>
<text x="223.6" y="134.3">A18</text>
<text x="232.3" y="136">54</text>
<text x="232.3" y="132.5">52</text>
<text x="192.6" y="139.6">55</text>
<text x="192.6" y="143.1">57</text>
<text x="198.9" y="141.3">/HLT</text>
<text x="223.6" y="141.3">A20</text>
<text x="232.3" y="143.1">58</text>
<text x="232.3" y="139.6">56</text>
<text x="192.6" y="146.6">59</text>
<text x="198.9" y="144.9">A22</text>
<text x="198.9" y="148.4">A23</text>
<text x="223.6" y="144.9">A21</text>
<text x="223.9" y="148.4">/BR</text>
<text x="232.3" y="146.6">60</text>
<text x="192.6" y="150.1">61</text>
<text x="192.6" y="153.7">63</text>
<text x="198.9" y="151.9">GND</text>
<text x="198.9" y="155.4">D15</text>
<text x="217.1" y="151.9">/BGACK</text>
<text x="223.7" y="155.4">/BG</text>
<text x="232.3" y="153.7">64</text>
<text x="232.3" y="150.1">62</text>
<text x="192.6" y="157.2">65</text>
<text x="192.6" y="160.7">67</text>
<text x="198.9" y="159">D14</text>
<text x="217.3" y="159">/DTACK</text>
<text x="232.3" y="160.7">68</text>
<text x="232.3" y="157.2">66</text>
<text x="192.6" y="164.3">69</text>
<text x="192.6" y="167.8">71</text>
<text x="198.9" y="162.5">D13</text>
<text x="198.9" y="166">D12</text>
<text x="221.9" y="166">/LDS</text>
<text x="223" y="162.5">R/W</text>
<text x="232.3" y="167.8">72</text>
<text x="232.3" y="164.3">70</text>
<text x="192.6" y="171.3">73</text>
<text x="198.9" y="169.5">D11</text>
<text x="198.9" y="173.1">GND</text>
<text x="221.4" y="169.5">/UDS</text>
<text x="224" y="173.1">/AS</text>
<text x="232.3" y="171.3">74</text>
<text x="192.6" y="174.8">75</text>
<text x="192.6" y="178.4">77</text>
<text x="198.9" y="176.6">D0</text>
<text x="223.3" y="176.6">D10</text>
<text x="233" y="178.4">78</text>
<text x="233" y="174.8">76</text>
<text x="192.6" y="181.9">79</text>
<text x="192.6" y="185.4">81</text>
<text x="198.9" y="180.1">D1</text>
<text x="198.9" y="183.7">D2</text>
<text x="225.3" y="183.7">D8</text>
<text x="225.3" y="180.1">D9</text>
<text x="233" y="185.4">82</text>
<text x="233" y="181.9">80</text>
<text x="192.6" y="188.9">83</text>
<text x="198.9" y="187.2">D3</text>
<text x="198.9" y="190.7">D4</text>
<text x="225.3" y="190.7">D6</text>
<text x="225.3" y="187.2">D7</text>
<text x="233" y="188.9">84</text>
<text x="192.6" y="192.5">85</text>
<text x="198.9" y="194.2">GND</text>
<text x="225.3" y="194.2">D5</text>
<text x="233" y="192.5">86</text>
<text x="95.6" y="266.5">1</text>
<text x="99.1" y="264.7">1</text>
<text x="99.1" y="268.3">2</text>
<text x="95.6" y="270">2</text>
</g>
<g font-size="3.2">
<text x="95" y="200.9">1</text>
<text x="95" y="208">1</text>
<text x="38.6" y="211.5">1</text>
<text x="95" y="215.1">1</text>
<text x="38.6" y="216.8">1</text>
<text x="95" y="222.1">1</text>
<text x="95" y="229.2">1</text>
<text x="95" y="236.2">1</text>
</g>
</svg>
